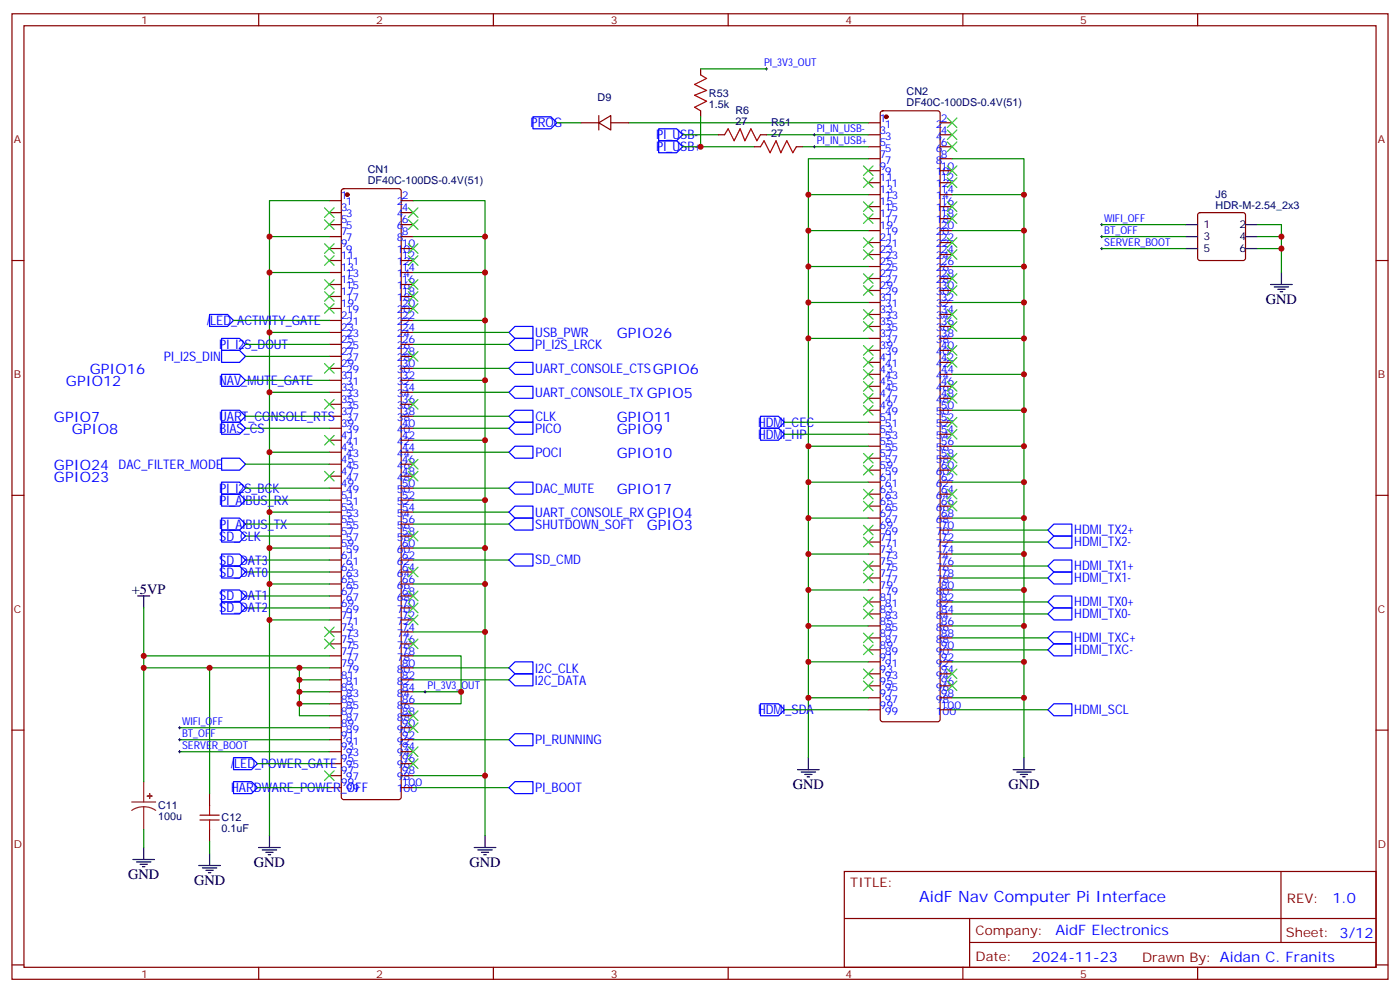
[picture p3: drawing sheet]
<svg xmlns="http://www.w3.org/2000/svg" width="412mm" height="292mm" viewBox="0 0 412 292" stroke-linecap="round" stroke-linejoin="round" font-family="sans-serif">
<g fill="none" stroke="#870000" stroke-width=".35">
<path d="M3.5 4.1h405.4v284.3h-405.4zM7.1 7.6h398.2v277.3h-398.2zM76.2 4.1v3.5M145.3 4.1v3.5M214.5 4.1v3.5M283.6 4.1v3.5M352.8 4.1v3.5M171.1 36.2h5.3M176.4 36.2l3.5-2.2v4.3zM176.4 34v4.3M179.9 36.2h5.3M206.4 20.3v1.7"/>
<path d="M206.4 32.6v1.8M211.7 39.7h1.7M224 39.7h1.8M255.8 36.2h3.5M255.8 39.7h3.5M259.5 32.8l.5-.2h16.2l.5 .2 .2 .5v178.5l-.2 .5-.5 .2h-16.2l-.5-.2-.2-.5v-178.5zM276.9 36.2h3.6M276.9 39.7h3.6M97 59.1h3.5M100.8 55.8l.4-.2h16.3l.5 .2 .2 .5v178.5l-.3 .5-.4 .2h-16.3l-.5-.3-.2-.4v-178.5zM118.2 59.1h3.5M222.2 43.2h1.8"/>
<path d="M234.6 43.2h1.8M255.8 43.2h3.5M255.8 46.7h3.5M255.8 50.3h3.5M255.8 53.8h3.5M255.8 57.3h3.5M276.9 43.2h3.6M276.9 46.7h3.6M276.9 50.3h3.6M276.9 53.8h3.6M276.9 57.3h3.6M3.5 76.7h3.6"/>
<path d="M97 76.7h3.5M97 62.6h3.5M97 66.1h3.5M97 69.7h3.5M97 73.2h3.5M118.2 76.7h3.5M118.2 62.6h3.5M118.2 66.1h3.5M118.2 69.7h3.5M118.2 73.2h3.5M255.8 60.9h3.5M255.8 64.4h3.5"/>
<path d="M255.8 67.9h3.5M255.8 71.4h3.5M255.8 75h3.5M255.8 78.5h3.5M276.9 60.9h3.6M276.9 64.4h3.6M276.9 67.9h3.6M276.9 71.4h3.6M276.9 75h3.6M276.9 78.5h3.6M353 62.8l.5-.2h12.7l.5 .2 .2 .5v12.7l-.2 .5-.5 .2h-12.7l-.5-.2-.2-.5v-12.7zM405.3 76.7h3.6"/>
<path d="M97 80.3h3.5M97 83.8h3.5M97 87.3h3.5M97 90.8h3.5M97 94.4h3.5M97 97.9h3.5M118.2 80.3h3.5M118.2 83.8h3.5M118.2 87.3h3.5M118.2 90.8h3.5M118.2 94.4h3.5M118.2 97.9h3.5"/>
<path d="M255.8 82h3.5M255.8 85.5h3.5M255.8 89.1h3.5M255.8 92.6h3.5M255.8 96.1h3.5M255.8 99.7h3.5M276.9 82h3.6M276.9 85.5h3.6M276.9 89.1h3.6M276.9 92.6h3.6M276.9 96.1h3.6M276.9 99.7h3.6"/>
<path d="M97 101.4h3.5M97 105h3.5M97 108.5h3.5M97 112h3.5M97 115.5h3.5M97 119.1h3.5M118.2 101.4h3.5M118.2 105h3.5M118.2 108.5h3.5M118.2 112h3.5M118.2 115.5h3.5M118.2 119.1h3.5"/>
<path d="M255.8 103.2h3.5M255.8 106.7h3.5M255.8 110.2h3.5M255.8 113.8h3.5M255.8 117.3h3.5M276.9 103.2h3.6M276.9 106.7h3.6M276.9 110.2h3.6M276.9 113.8h3.6M276.9 117.3h3.6M97 122.6h3.5M97 126.1h3.5"/>
<path d="M97 129.6h3.5M97 133.2h3.5M97 136.7h3.5M118.2 122.6h3.5M118.2 126.1h3.5M118.2 129.6h3.5M118.2 133.2h3.5M118.2 136.7h3.5M255.8 138.5h3.5M255.8 134.9h3.5M255.8 131.4h3.5M255.8 127.9h3.5"/>
<path d="M255.8 120.8h3.5M255.8 124.4h3.5M276.9 138.5h3.6M276.9 134.9h3.6M276.9 131.4h3.6M276.9 127.9h3.6M276.9 120.8h3.6M276.9 124.4h3.6M3.5 145.9h3.6M97 157.9h3.5M97 154.3h3.5M97 140.2h3.5"/>
<path d="M97 150.8h3.5M97 143.8h3.5M97 147.3h3.5M118.2 157.9h3.5M118.2 154.3h3.5M118.2 140.2h3.5M118.2 150.8h3.5M118.2 143.8h3.5M118.2 147.3h3.5M255.8 159.6h3.5M255.8 156.1h3.5M255.8 152.6h3.5"/>
<path d="M255.8 149h3.5M255.8 145.5h3.5M255.8 142h3.5M276.9 159.6h3.6M276.9 156.1h3.6M276.9 152.6h3.6M276.9 149h3.6M276.9 145.5h3.6M276.9 142h3.6M405.3 145.9h3.6M97 179h3.5M97 175.5h3.5"/>
<path d="M97 172h3.5M97 168.5h3.5M97 164.9h3.5M97 161.4h3.5M118.2 179h3.5M118.2 175.5h3.5M118.2 172h3.5M118.2 168.5h3.5M118.2 164.9h3.5M118.2 161.4h3.5M255.8 177.3h3.5M255.8 173.7h3.5"/>
<path d="M255.8 170.2h3.5M255.8 166.7h3.5M255.8 163.2h3.5M276.9 177.3h3.6M276.9 173.7h3.6M276.9 170.2h3.6M276.9 166.7h3.6M276.9 163.2h3.6M97 196.7h3.5M97 193.1h3.5M97 189.6h3.5M97 186.1h3.5"/>
<path d="M97 182.6h3.5M118.2 196.7h3.5M118.2 193.1h3.5M118.2 189.6h3.5M118.2 186.1h3.5M118.2 182.6h3.5M255.8 198.4h3.5M255.8 194.9h3.5M255.8 191.4h3.5M255.8 187.9h3.5M255.8 184.3h3.5M255.8 180.8h3.5"/>
<path d="M276.9 198.4h3.6M276.9 194.9h3.6M276.9 191.4h3.6M276.9 187.9h3.6M276.9 184.3h3.6M276.9 180.8h3.6M3.5 215h3.6M97 217.8h3.5M97 214.3h3.5M97 210.8h3.5M97 207.3h3.5M97 203.7h3.5"/>
<path d="M97 200.2h3.5M118.2 217.8h3.5M118.2 214.3h3.5M118.2 210.8h3.5M118.2 207.3h3.5M118.2 203.7h3.5M118.2 200.2h3.5M255.8 209h3.5M255.8 205.5h3.5M255.8 202h3.5M276.9 209h3.6M276.9 205.5h3.6"/>
<path d="M276.9 202h3.6M405.3 215h3.6M61.7 233.7v3.5M97 232h3.5M97 228.4h3.5M97 224.9h3.5M97 221.4h3.5M118.2 232h3.5M118.2 228.4h3.5M118.2 224.9h3.5M118.2 221.4h3.5M61.7 244.3v3.5"/>
<path d="M248.7 256.6h156.6v28.3h-156.6zM377.3 256.7v20.8M248.7 270.5h156.5M285.6 277.5h119.6M285.6 270.5v14.1M3.5 284.2h3.6M76.2 284.9v3.5M145.3 284.9v3.5M214.5 284.9v3.5M283.6 284.9v3.5M352.8 284.9v3.5M405.3 284.2h3.6"/>
</g>
<g fill="#870000" stroke="#870000" stroke-width=".35">
<circle cx="102.3" cy="57.3" r=".53"/>
<circle cx="261.1" cy="34.4" r=".53"/>
</g>
<g fill="none" stroke="#000" stroke-width=".35">
<path d="M349.2 66.1h3.6M349.2 69.7h3.6M349.2 73.2h3.6M366.9 66.1h3.5M366.9 69.7h3.5M366.9 73.2h3.5M374.3 83.8h6.3M375.4 84.5h4.2M376.4 85.2h2.1M377.1 85.9h.7M377.5 80.3v3.5M40.6 175.5h3.5"/>
<path d="M42.3 175.5v3.5M234.9 226.7h6.4M236 227.4h4.2M237.1 228.1h2.1M237.8 228.8h.7M238.1 223.1v3.6M298.4 226.7h6.4M299.5 227.4h4.2M300.6 228.1h2.1M301.3 228.8h.7M301.6 223.1v3.6M39.2 253.1h6.3"/>
<path d="M40.2 253.8h4.2M41.3 254.5h2.1M42 255.2h.7M42.3 249.6v3.5M58.6 254.9h6.3M59.6 255.6h4.3M60.7 256.3h2.1M61.4 257h.7M61.7 251.4v3.5M76.2 249.6h6.3M77.3 250.3h4.2M78.3 251h2.1"/>
<path d="M79 251.7h.7M79.4 246.1v3.5M139.7 249.6h6.3M140.8 250.3h4.2M141.8 251h2.1M142.5 251.7h.7M142.9 246.1v3.5"/>
</g>
<g fill="none" stroke="#008700" stroke-width=".35">
<path d="M164 36.2h7.1M185.2 36.2h70.6M201.1 39.7h10.6M206.4 34.4v8.8M206.4 20.3h19.4M225.8 39.7h30M97 59.1h-17.6v187M121.7 59.1h21.2v187M201.1 43.2h21.1M236.4 43.2h19.4M238.1 57.3h17.7M255.8 46.7h-17.7v176.4"/>
<path d="M280.5 46.7h21.1v176.4M280.5 57.3h21.1M79.4 69.7h17.6M121.7 69.7h21.2M238.1 67.9h17.7M238.1 78.5h17.7M280.5 67.9h21.1M280.5 78.5h21.1M324.6 69.7h24.6M324.6 73.2h24.6M324.6 66.1h24.6M370.4 66.1h7.1v14.2"/>
<path d="M370.4 69.7h7.1M370.4 73.2h7.1M68.8 94.4h28.2M79.4 80.3h17.6M79.4 97.9h17.6M121.7 80.3h21.2M121.7 94.4h21.2M121.7 97.9h28.2M238.1 89.1h17.7M238.1 99.7h17.7M280.5 89.1h21.1M280.5 99.7h21.1"/>
<path d="M72.3 112h24.7M72.3 101.4h24.7M72.3 105h24.7M79.4 115.5h17.6M121.7 112h21.2M121.7 115.5h28.2M121.7 101.4h28.2M121.7 108.5h28.2M280.5 110.2h21.1M72.3 136.7h24.7M72.3 122.6h24.7M72.3 126.1h24.7"/>
<path d="M79.4 133.2h17.6M121.7 129.6h21.2M121.7 133.2h28.2M121.7 122.6h28.2M121.7 126.1h28.2M231.1 127.9h24.7M231.1 124.4h24.7M238.1 131.4h17.7M280.5 120.8h21.1M280.5 131.4h21.1M72.3 147.3h24.7M72.3 154.3h24.7"/>
<path d="M72.3 143.8h24.7M72.3 157.9h24.7M79.4 150.8h17.6M121.7 147.3h21.2M121.7 150.8h28.2M121.7 154.3h28.2M121.7 143.8h28.2M238.1 142h17.7M238.1 152.6h17.7M280.5 142h21.1M280.5 152.6h21.1M280.5 156.1h28.2"/>
<path d="M280.5 159.6h28.2M42.3 179v14.1h54.7M72.3 164.9h24.7M72.3 179h24.7M72.3 175.5h24.7M72.3 168.5h24.7M79.4 161.4h17.6M79.4 172h17.6M121.7 161.4h21.2M121.7 172h21.2M121.7 164.9h28.2M238.1 163.2h17.7"/>
<path d="M238.1 173.7h17.7M280.5 163.2h21.1M280.5 173.7h21.1M280.5 166.7h28.2M280.5 170.2h28.2M280.5 177.3h28.2M42.3 193.1v3.6h54.7M42.3 196.7v33.5M61.7 196.7v37M79.4 182.6h17.6M88.2 196.7v14.1h8.8M121.7 193.1h14.1v10.6"/>
<path d="M121.7 196.7h28.2M121.7 186.1h21.2M238.1 184.3h17.7M238.1 194.9h17.7M280.5 184.3h21.1M280.5 194.9h21.1M280.5 180.8h28.2M280.5 187.9h28.2M280.5 191.4h28.2M52.9 214.3h44.1M52.9 217.8h44.1M88.2 200.2h8.8"/>
<path d="M88.2 207.3h8.8M88.2 203.7h8.8M121.7 203.7h14.1v3.6h-14.1M121.7 200.2h28.2M121.7 217.8h28.2M231.1 209h24.7M238.1 205.5h17.7M280.5 205.5h21.1M280.5 209h28.2M52.9 221.4h44.1M75.8 224.9h21.2M75.8 232h21.2"/>
<path d="M121.7 228.4h21.2M121.7 232h28.2M42.3 244.3v5.3M61.7 247.8v3.6"/>
</g>
<path d="M38.8 236.2h7.1M42.3 237.6l-1.8 .2-1.7 .9M42.3 237.6l1.9 .2 1.7 .9M42.3 230.2v6M42.3 237.6v6.7" fill="none" stroke="#8c2424" stroke-width=".35"/>
<g fill="#8c2424" stroke="#8c2424" stroke-width=".35">
<path d="M43.4 234.4l1.4 .1z"/>
<path d="M44.1 233.7v1.4z"/>
</g>
<path d="M206.4 22l1.7 1.1-3.5 1.8 3.5 1.7-3.5 1.4 3.5 1.8-3.5 1.8 1.8 1M213.4 39.7l1.1-1.8 1.8 3.6 1.7-3.6 1.4 3.6 1.8-3.6 1.8 3.6 1-1.8M224 43.2l1.1-1.7 1.7 3.5 1.8-3.5 1.4 3.5 1.8-3.5 1.7 3.5 1.1-1.8M61.7 237.2v2.9M58.9 241.5h5.7M58.9 240.1h5.7M61.7 241.5v2.8" fill="none" stroke="#a10000" stroke-width=".35"/>
<g fill="none" stroke="#00f" stroke-width=".35">
<path d="M157 34.4h5.3l1.7 1.8-1.7 1.7h-5.3zM194 37.9h5.3l1.8 1.8-1.8 1.8h-5.3zM194 41.5h5.3l1.8 1.7-1.8 1.8h-5.3zM61.7 92.6h5.3l1.8 1.8-1.8 1.7h-5.3zM65.3 99.7h5.3l1.7 1.7-1.7 1.8h-5.3zM149.9 97.9l1.8-1.8h5.3v3.6h-5.3zM65.3 110.2h5.3l1.7 1.8-1.7 1.8h-5.3zM65.3 103.2h5.3l1.7 1.8-1.7 1.7h-5.3zM149.9 101.4l1.8-1.7h5.3v3.5h-5.3zM149.9 115.5l1.8-1.7h5.3v3.5h-5.3zM149.9 108.5l1.8-1.8h5.3v3.5h-5.3zM65.3 134.9h5.3l1.7 1.8-1.7 1.8h-5.3z"/>
<path d="M65.3 124.4h5.3l1.7 1.7-1.7 1.8h-5.3zM65.3 120.8h5.3l1.7 1.8-1.7 1.8h-5.3zM151.7 120.8h5.3v3.6h-5.3l-1.8-1.8zM151.7 131.4h5.3v3.5h-5.3l-1.8-1.7zM151.7 124.4h5.3v3.5h-5.3l-1.8-1.8zM224 126.1h5.3l1.8 1.8-1.8 1.7h-5.3zM224 122.6h5.3l1.8 1.8-1.8 1.7h-5.3zM65.3 145.5h5.3l1.7 1.8-1.7 1.7h-5.3zM65.3 152.6h5.3l1.7 1.7-1.7 1.8h-5.3zM65.3 142h5.3l1.7 1.8-1.7 1.7h-5.3zM65.3 156.1h5.3l1.7 1.8-1.7 1.7h-5.3zM149.9 143.8l1.8-1.8h5.3v3.5h-5.3z"/>
<path d="M149.9 154.3l1.8-1.7h5.3v3.5h-5.3zM149.9 150.8l1.8-1.8h5.3v3.6h-5.3zM308.7 159.6l1.7-1.7h5.3v3.5h-5.3zM310.4 154.3h5.3v3.6h-5.3l-1.7-1.8zM65.3 173.7h5.3l1.7 1.8-1.7 1.8h-5.3zM65.3 166.7h5.3l1.7 1.8-1.7 1.7h-5.3zM65.3 163.2h5.3l1.7 1.7-1.7 1.8h-5.3zM65.3 177.3h5.3l1.7 1.7-1.7 1.8h-5.3zM149.9 164.9l1.8-1.7h5.3v3.5h-5.3zM308.7 170.2l1.7-1.7h5.3v3.5h-5.3zM308.7 177.3l1.7-1.8h5.3v3.5h-5.3zM310.4 164.9h5.3v3.6h-5.3l-1.7-1.8z"/>
<path d="M149.9 196.7l1.8-1.8h5.3v3.5h-5.3zM308.7 180.8l1.7-1.8h5.3v3.6h-5.3zM310.4 186.1h5.3v3.5h-5.3l-1.7-1.7zM310.4 189.6h5.3v3.5h-5.3l-1.7-1.7zM149.9 200.2l1.8-1.8h5.3v3.6h-5.3zM149.9 217.8l1.8-1.7h5.3v3.5h-5.3zM224 207.3h5.3l1.8 1.7-1.8 1.8h-5.3zM308.7 209l1.7-1.7h5.3v3.5h-5.3zM68.8 223.1h5.3l1.7 1.8-1.7 1.8h-5.3zM68.8 230.2h5.3l1.7 1.8-1.7 1.7h-5.3zM149.9 232l1.8-1.8h5.3v3.5h-5.3z"/>
</g>
<g fill="none" stroke="#3c3" stroke-width=".35">
<path d="M279 34.7l2.9 2.9M279 38.3l2.9 2.8M281.9 38.3l-2.9 2.8M281.9 34.7l-2.9 2.9M254.4 59.4l2.8 2.9M254.4 48.9l2.8 2.8M254.4 52.4l2.8 2.8M257.2 48.9l-2.8 2.8M257.2 52.4l-2.8 2.8M257.2 59.4l-2.8 2.9M279 48.9l2.9 2.8M279 52.4l2.9 2.8"/>
<path d="M279 59.4l2.9 2.9M279 41.8l2.9 2.8M281.9 48.9l-2.9 2.8M281.9 52.4l-2.9 2.8M281.9 59.4l-2.9 2.9M281.9 41.8l-2.9 2.8M95.6 64.7l2.8 2.9M95.6 61.2l2.8 2.8M95.6 71.8l2.8 2.8M95.6 75.3l2.8 2.8M98.4 61.2l-2.8 2.8M98.4 64.7l-2.8 2.9"/>
<path d="M98.4 71.8l-2.8 2.8M98.4 75.3l-2.8 2.8M120.3 61.2l2.8 2.8M120.3 64.7l2.8 2.9M120.3 71.8l2.8 2.8M120.3 75.3l2.8 2.8M123.1 64.7l-2.8 2.9M123.1 61.2l-2.8 2.8M123.1 71.8l-2.8 2.8M123.1 75.3l-2.8 2.8M254.4 70l2.8 2.8M254.4 63l2.8 2.8"/>
<path d="M254.4 73.6l2.8 2.8M257.2 73.6l-2.8 2.8M257.2 63l-2.8 2.8M257.2 70l-2.8 2.8M279 63l2.9 2.8M279 70l2.9 2.8M279 73.6l2.9 2.8M281.9 63l-2.9 2.8M281.9 70l-2.9 2.8M281.9 73.6l-2.9 2.8M95.6 89.4l2.8 2.9M95.6 82.4l2.8 2.8"/>
<path d="M95.6 85.9l2.8 2.8M98.4 89.4l-2.8 2.9M98.4 85.9l-2.8 2.8M98.4 82.4l-2.8 2.8M120.3 82.4l2.8 2.8M120.3 85.9l2.8 2.8M120.3 89.4l2.8 2.9M123.1 82.4l-2.8 2.8M123.1 85.9l-2.8 2.8M123.1 89.4l-2.8 2.9M254.4 80.6l2.8 2.8M254.4 84.1l2.8 2.9"/>
<path d="M254.4 91.2l2.8 2.8M254.4 94.7l2.8 2.8M257.2 84.1l-2.8 2.9M257.2 94.7l-2.8 2.8M257.2 80.6l-2.8 2.8M257.2 91.2l-2.8 2.8M279 80.6l2.9 2.8M279 84.1l2.9 2.9M279 91.2l2.9 2.8M279 94.7l2.9 2.8M281.9 80.6l-2.9 2.8M281.9 84.1l-2.9 2.9"/>
<path d="M281.9 91.2l-2.9 2.8M281.9 94.7l-2.9 2.8M95.6 117.7l2.8 2.8M95.6 107.1l2.8 2.8M98.4 107.1l-2.8 2.8M98.4 117.7l-2.8 2.8M120.3 117.7l2.8 2.8M120.3 103.5l2.8 2.9M123.1 103.5l-2.8 2.9M123.1 117.7l-2.8 2.8M254.4 101.8l2.8 2.8M254.4 108.8l2.8 2.9"/>
<path d="M254.4 112.4l2.8 2.8M254.4 105.3l2.8 2.8M254.4 115.9l2.8 2.8M254.4 119.4l2.8 2.8M257.2 105.3l-2.8 2.8M257.2 108.8l-2.8 2.9M257.2 115.9l-2.8 2.8M257.2 119.4l-2.8 2.8M257.2 101.8l-2.8 2.8M257.2 112.4l-2.8 2.8M279 101.8l2.9 2.8M279 105.3l2.9 2.8"/>
<path d="M279 112.4l2.9 2.8M279 115.9l2.9 2.8M281.9 101.8l-2.9 2.8M281.9 105.3l-2.9 2.8M281.9 112.4l-2.9 2.8M281.9 115.9l-2.9 2.8M95.6 128.2l2.8 2.9M95.6 138.8l2.8 2.8M98.4 128.2l-2.8 2.9M98.4 138.8l-2.8 2.8M120.3 135.3l2.8 2.8M120.3 138.8l2.8 2.8"/>
<path d="M123.1 135.3l-2.8 2.8M123.1 138.8l-2.8 2.8M254.4 133.5l2.8 2.8M254.4 137.1l2.8 2.8M257.2 137.1l-2.8 2.8M257.2 133.5l-2.8 2.8M279 122.9l2.9 2.9M279 126.5l2.9 2.8M279 133.5l2.9 2.8M279 137.1l2.9 2.8M281.9 122.9l-2.9 2.9M281.9 126.5l-2.9 2.8"/>
<path d="M281.9 133.5l-2.9 2.8M281.9 137.1l-2.9 2.8M120.3 156.5l2.8 2.8M123.1 156.5l-2.8 2.8M254.4 144.1l2.8 2.8M254.4 147.6l2.8 2.9M254.4 154.7l2.8 2.8M254.4 158.2l2.8 2.8M257.2 147.6l-2.8 2.9M257.2 158.2l-2.8 2.8M257.2 144.1l-2.8 2.8M257.2 154.7l-2.8 2.8"/>
<path d="M279 144.1l2.9 2.8M279 147.6l2.9 2.9M281.9 144.1l-2.9 2.8M281.9 147.6l-2.9 2.9M120.3 174.1l2.8 2.8M120.3 177.6l2.8 2.8M120.3 167l2.8 2.9M123.1 174.1l-2.8 2.8M123.1 177.6l-2.8 2.8M123.1 167l-2.8 2.9M254.4 165.3l2.8 2.8M254.4 168.8l2.8 2.8"/>
<path d="M254.4 175.9l2.8 2.8M254.4 179.4l2.8 2.8M257.2 168.8l-2.8 2.8M257.2 165.3l-2.8 2.8M257.2 175.9l-2.8 2.8M257.2 179.4l-2.8 2.8M95.6 184.7l2.8 2.8M95.6 188.2l2.8 2.8M98.4 184.7l-2.8 2.8M98.4 188.2l-2.8 2.8M120.3 188.2l2.8 2.8M120.3 181.2l2.8 2.8"/>
<path d="M123.1 188.2l-2.8 2.8M123.1 181.2l-2.8 2.8M254.4 186.4l2.8 2.9M254.4 190l2.8 2.8M254.4 197l2.8 2.8M257.2 186.4l-2.8 2.9M257.2 190l-2.8 2.8M257.2 197l-2.8 2.8M279 197l2.9 2.8M281.9 197l-2.9 2.8M120.3 209.4l2.8 2.8M120.3 212.9l2.8 2.8"/>
<path d="M120.3 220l2.8 2.8M123.1 209.4l-2.8 2.8M123.1 212.9l-2.8 2.8M123.1 220l-2.8 2.8M254.4 200.6l2.8 2.8M257.2 200.6l-2.8 2.8M279 200.6l2.9 2.8M281.9 200.6l-2.9 2.8M95.6 227l2.8 2.8M98.4 227l-2.8 2.8M120.3 223.5l2.8 2.8M123.1 223.5l-2.8 2.8"/>
</g>
<g fill="none" stroke="#000" stroke-width=".29">
<path d="M225.8 19.9v.7M225.4 20.3h.7M239.5 39.7h.7M239.9 39.3v.7M239.5 43.2h.7M239.9 42.9v.7M324.2 73.2h.7M324.2 69.7h.7M324.2 66.1h.7M324.6 65.8v.7M324.6 69.3v.7M324.6 72.8v.8"/>
<path d="M52.6 214.3h.7M52.6 217.8h.7M52.9 214v.7M52.9 217.5v.7M124.9 203.7h.7M125.2 203.4v.7M52.6 221.4h.7M52.9 221v.7"/>
</g>
<g fill="#c00">
<circle cx="79.4" cy="69.7" r=".88"/>
<circle cx="142.9" cy="69.7" r=".88"/>
<circle cx="79.4" cy="80.3" r=".88"/>
<circle cx="142.9" cy="80.3" r=".88"/>
<circle cx="142.9" cy="94.4" r=".88"/>
<circle cx="79.4" cy="97.9" r=".88"/>
<circle cx="142.9" cy="112" r=".88"/>
<circle cx="79.4" cy="115.5" r=".88"/>
<circle cx="142.9" cy="129.6" r=".88"/>
<circle cx="79.4" cy="133.2" r=".88"/>
<circle cx="142.9" cy="147.3" r=".88"/>
<circle cx="79.4" cy="150.8" r=".88"/>
<circle cx="79.4" cy="161.4" r=".88"/>
<circle cx="142.9" cy="161.4" r=".88"/>
<circle cx="79.4" cy="172" r=".88"/>
<circle cx="142.9" cy="172" r=".88"/>
<circle cx="79.4" cy="182.6" r=".88"/>
<circle cx="142.9" cy="228.4" r=".88"/>
<circle cx="238.1" cy="57.3" r=".88"/>
<circle cx="301.6" cy="57.3" r=".88"/>
<circle cx="238.1" cy="67.9" r=".88"/>
<circle cx="301.6" cy="67.9" r=".88"/>
<circle cx="238.1" cy="78.5" r=".88"/>
<circle cx="301.6" cy="78.5" r=".88"/>
<circle cx="238.1" cy="89.1" r=".88"/>
<circle cx="301.6" cy="89.1" r=".88"/>
<circle cx="238.1" cy="99.7" r=".88"/>
<circle cx="301.6" cy="99.7" r=".88"/>
<circle cx="301.6" cy="110.2" r=".88"/>
<circle cx="301.6" cy="120.8" r=".88"/>
<circle cx="238.1" cy="131.4" r=".88"/>
<circle cx="301.6" cy="131.4" r=".88"/>
<circle cx="238.1" cy="142" r=".88"/>
<circle cx="301.6" cy="142" r=".88"/>
<circle cx="238.1" cy="152.6" r=".88"/>
<circle cx="301.6" cy="152.6" r=".88"/>
<circle cx="238.1" cy="163.2" r=".88"/>
<circle cx="301.6" cy="163.2" r=".88"/>
<circle cx="238.1" cy="173.7" r=".88"/>
<circle cx="301.6" cy="173.7" r=".88"/>
<circle cx="238.1" cy="184.3" r=".88"/>
<circle cx="301.6" cy="184.3" r=".88"/>
<circle cx="238.1" cy="194.9" r=".88"/>
<circle cx="301.6" cy="194.9" r=".88"/>
<circle cx="238.1" cy="205.5" r=".88"/>
<circle cx="301.6" cy="205.5" r=".88"/>
<circle cx="42.3" cy="193.1" r=".88"/>
<circle cx="42.3" cy="196.7" r=".88"/>
<circle cx="61.7" cy="196.7" r=".88"/>
<circle cx="88.2" cy="196.7" r=".88"/>
<circle cx="88.2" cy="207.3" r=".88"/>
<circle cx="88.2" cy="203.7" r=".88"/>
<circle cx="88.2" cy="200.2" r=".88"/>
<circle cx="377.5" cy="69.7" r=".88"/>
<circle cx="377.5" cy="73.2" r=".88"/>
<circle cx="142.9" cy="186.1" r=".88"/>
<circle cx="135.8" cy="203.7" r=".88"/>
<circle cx="206.4" cy="43.2" r=".88"/>
</g>
<text font-size="4.6" fill="#00f" x="270.8" y="265.7">AidF Nav Computer Pi Interface</text>
<g font-size="4.2">
<text x="372.9" y="89.4">GND</text>
<text x="38.8" y="174.8">+5VP</text>
<text x="233.5" y="232.3">GND</text>
<text x="297" y="232.3">GND</text>
<text x="74.8" y="255.2">GND</text>
<text x="138.3" y="255.2">GND</text>
<text x="37.7" y="258.8">GND</text>
<text x="57.1" y="260.5">GND</text>
</g>
<g font-size="4.2" fill="#00f">
<text x="181.7" y="99.7">GPIO26</text>
<text x="19.4" y="113.8">GPIO12</text>
<text x="26.5" y="110.2">GPIO16</text>
<text x="15.9" y="124.4">GPIO7</text>
<text x="181.7" y="124.4">GPIO11</text>
<text x="21.2" y="127.9">GPIO8</text>
<text x="181.7" y="127.9">GPIO9</text>
<text x="181.7" y="134.9">GPIO10</text>
<text x="15.9" y="138.5">GPIO24</text>
<text x="15.9" y="142">GPIO23</text>
<text x="181.7" y="145.5">GPIO17</text>
<text x="190.5" y="156.1">GPIO3</text>
<text x="392.5" y="265.9">1.0</text>
<text x="310.9" y="275.5">AidF Electronics</text>
<text x="304" y="283.3">2024-11-23</text>
</g>
<g font-size="3.9" fill="#00f">
<text x="156.3" y="37.4">PROG</text>
<text x="193.3" y="41">PI_USB-</text>
<text x="193.3" y="44.5">PI_USB+</text>
<text x="61" y="95.7">/LED_ACTIVITY_GATE</text>
<text x="157.7" y="99.2">USB_PWR</text>
<text x="48.3" y="106.3">PI_I2S_DIN</text>
<text x="64.6" y="102.7">PI_I2S_DOUT</text>
<text x="157.7" y="102.7">PI_I2S_LRCK</text>
<text x="64.6" y="113.4">NAV_MUTE_GATE</text>
<text x="157.7" y="109.8">UART_CONSOLE_CTSGPIO6</text>
<text x="157.7" y="116.9">UART_CONSOLE_TX GPIO5</text>
<text x="64.6" y="123.9">UART_CONSOLE_RTS</text>
<text x="157.7" y="123.9">CLK</text>
<text x="223.3" y="125.7">HDMI_CEC</text>
<text x="64.6" y="127.5">BIAS_CS</text>
<text x="157.7" y="127.5">PICO</text>
<text x="223.3" y="129.2">HDMI_HP</text>
<text x="157.7" y="134.5">POCI</text>
<text x="35" y="138">DAC_FILTER_MODE</text>
<text x="64.6" y="148.6">PI_AIBUS_RX</text>
<text x="64.6" y="145.1">PI_I2S_BCK</text>
<text x="157.7" y="145">DAC_MUTE</text>
<text x="64.6" y="155.7">PI_AIBUS_TX</text>
<text x="157.7" y="155.7">SHUTDOWN_SOFT</text>
<text x="157.7" y="152.1">UART_CONSOLE_RXGPIO4</text>
<text x="64.6" y="159.2">SD_CLK</text>
<text x="316.4" y="157.4">HDMI_TX2+</text>
<text x="316.4" y="160.9">HDMI_TX2-</text>
<text x="64.6" y="166.3">SD_DAT3</text>
<text x="157.7" y="166.2">SD_CMD</text>
<text x="316.4" y="168">HDMI_TX1+</text>
<text x="64.6" y="169.8">SD_DAT0</text>
<text x="316.4" y="171.5">HDMI_TX1-</text>
<text x="64.6" y="176.8">SD_DAT1</text>
<text x="316.4" y="178.6">HDMI_TX0+</text>
<text x="64.6" y="180.4">SD_DAT2</text>
<text x="316.4" y="182.1">HDMI_TX0-</text>
<text x="316.4" y="189.1">HDMI_TXC+</text>
<text x="316.4" y="192.7">HDMI_TXC-</text>
<text x="157.5" y="201.6">I2C_DATA</text>
<text x="157.7" y="198.1">I2C_CLK</text>
<text x="223.3" y="210.4">HDMI_SDA</text>
<text x="316.4" y="210.3">HDMI_SCL</text>
<text x="157.7" y="219.2">PI_RUNNING</text>
<text x="68.1" y="226.2">/LED_POWER_GATE</text>
<text x="68.1" y="233.3">HARDWARE_POWER_OFF</text>
<text x="157.7" y="233.3">PI_BOOT</text>
</g>
<g font-size="3.9" fill="#800">
<text x="250.5" y="261.2">TITLE:</text>
<text x="379.1" y="265.9">REV:</text>
<text x="287.4" y="275.4">Company:</text>
<text x="378.7" y="276">Sheet: 3/12</text>
<text x="287.4" y="283.1">Date:</text>
<text x="336.4" y="283.2">Drawn By: Aidan C. Franits</text>
</g>
<g font-size="3.2" fill="#800">
<text x="41.6" y="7.1">1</text>
<text x="110.8" y="7.1">2</text>
<text x="179.9" y="7.1">3</text>
<text x="249.1" y="7.1">4</text>
<text x="318.2" y="7.1">5</text>
<text x="4.1" y="42.2">A</text>
<text x="405.9" y="42.2">A</text>
<text x="4.1" y="111.3">B</text>
<text x="405.9" y="111.3">B</text>
<text x="4.1" y="180.4">C</text>
<text x="405.9" y="180.4">C</text>
<text x="4.1" y="249.6">D</text>
<text x="405.9" y="249.6">D</text>
<text x="41.6" y="287.9">1</text>
<text x="110.8" y="287.9">2</text>
<text x="179.9" y="287.9">3</text>
<text x="249.1" y="287.9">4</text>
<text x="318.2" y="287.9">5</text>
</g>
<g font-size="3.2" fill="#00f">
<text x="225.1" y="19.4">PI_3V3_OUT</text>
<text x="259.1" y="35.8">1</text>
<text x="277.1" y="35.8">2</text>
<text x="240.6" y="38.8">PI_IN_USB-</text>
<text x="259.1" y="39.3">3</text>
<text x="260.6" y="37.6">1</text>
<text x="260.6" y="41.1">3</text>
<text x="275.6" y="41.1">4</text>
<text x="275.6" y="37.6">2</text>
<text x="277.1" y="39.3">4</text>
<text x="240.6" y="42.3">PI_IN_USB+</text>
<text x="259.1" y="42.9">5</text>
<text x="259.1" y="46.4">7</text>
<text x="260.6" y="44.6">5</text>
<text x="275.6" y="44.6">6</text>
<text x="277.1" y="46.4">8</text>
<text x="277.1" y="42.9">6</text>
<text x="259.1" y="49.9">9</text>
<text x="259.1" y="53.4">11</text>
<text x="260.6" y="48.2">7</text>
<text x="260.6" y="51.7">9</text>
<text x="275.6" y="51.7">10</text>
<text x="275.6" y="48.2">8</text>
<text x="277.1" y="53.4">12</text>
<text x="277.1" y="49.9">10</text>
<text x="100.4" y="58.7">1</text>
<text x="118.4" y="58.7">2</text>
<text x="259.1" y="57">13</text>
<text x="260.6" y="55.2">11</text>
<text x="260.6" y="58.7">13</text>
<text x="275.6" y="58.7">14</text>
<text x="275.6" y="55.2">12</text>
<text x="277.1" y="57">14</text>
<text x="100.4" y="62.3">3</text>
<text x="100.4" y="65.8">5</text>
<text x="101.8" y="60.5">1</text>
<text x="101.8" y="64">3</text>
<text x="116.9" y="64">4</text>
<text x="116.9" y="60.5">2</text>
<text x="118.4" y="65.8">6</text>
<text x="118.4" y="62.3">4</text>
<text x="259.1" y="60.5">15</text>
<text x="259.1" y="64">17</text>
<text x="260.6" y="62.3">15</text>
<text x="260.6" y="65.8">17</text>
<text x="275.6" y="65.8">18</text>
<text x="275.6" y="62.3">16</text>
<text x="277.1" y="64">18</text>
<text x="277.1" y="60.5">16</text>
<text x="325.3" y="65.3">WIFI_OFF</text>
<text x="100.4" y="69.3">7</text>
<text x="101.8" y="67.6">5</text>
<text x="101.8" y="71.1">7</text>
<text x="116.9" y="71.1">8</text>
<text x="116.9" y="67.6">6</text>
<text x="118.4" y="69.3">8</text>
<text x="259.1" y="67.6">19</text>
<text x="259.1" y="71.1">21</text>
<text x="260.6" y="69.3">19</text>
<text x="275.6" y="69.3">20</text>
<text x="277.1" y="71.1">22</text>
<text x="277.1" y="67.6">20</text>
<text x="325.3" y="68.8">BT_OFF</text>
<text x="100.4" y="72.8">9</text>
<text x="100.4" y="76.4">11</text>
<text x="101.8" y="74.6">9</text>
<text x="116.9" y="74.6">10</text>
<text x="118.4" y="76.4">12</text>
<text x="118.4" y="72.8">10</text>
<text x="259.1" y="74.6">23</text>
<text x="260.6" y="72.8">21</text>
<text x="260.6" y="76.4">23</text>
<text x="275.6" y="76.4">24</text>
<text x="275.6" y="72.8">22</text>
<text x="277.1" y="74.6">24</text>
<text x="325.3" y="72.3">SERVER_BOOT</text>
<text x="100.4" y="79.9">13</text>
<text x="100.4" y="83.4">15</text>
<text x="101.8" y="78.1">11</text>
<text x="101.8" y="81.7">13</text>
<text x="116.9" y="81.7">14</text>
<text x="116.9" y="78.1">12</text>
<text x="118.4" y="83.4">16</text>
<text x="118.4" y="79.9">14</text>
<text x="259.1" y="78.1">25</text>
<text x="259.1" y="81.7">27</text>
<text x="260.6" y="79.9">25</text>
<text x="260.6" y="83.4">27</text>
<text x="275.6" y="83.4">28</text>
<text x="275.6" y="79.9">26</text>
<text x="277.1" y="81.7">28</text>
<text x="277.1" y="78.1">26</text>
<text x="100.4" y="87">17</text>
<text x="101.8" y="85.2">15</text>
<text x="101.8" y="88.7">17</text>
<text x="116.9" y="88.7">18</text>
<text x="116.9" y="85.2">16</text>
<text x="118.4" y="87">18</text>
<text x="259.1" y="85.2">29</text>
<text x="259.1" y="88.7">31</text>
<text x="260.6" y="87">29</text>
<text x="275.6" y="87">30</text>
<text x="277.1" y="88.7">32</text>
<text x="277.1" y="85.2">30</text>
<text x="100.4" y="90.5">19</text>
<text x="100.4" y="94">21</text>
<text x="101.8" y="92.3">19</text>
<text x="101.8" y="95.8">21</text>
<text x="116.9" y="95.8">22</text>
<text x="116.9" y="92.3">20</text>
<text x="118.4" y="94">22</text>
<text x="118.4" y="90.5">20</text>
<text x="259.1" y="92.3">33</text>
<text x="259.1" y="95.8">35</text>
<text x="260.6" y="90.5">31</text>
<text x="260.6" y="94">33</text>
<text x="275.6" y="94">34</text>
<text x="275.6" y="90.5">32</text>
<text x="277.1" y="95.8">36</text>
<text x="277.1" y="92.3">34</text>
<text x="100.4" y="97.5">23</text>
<text x="100.4" y="101.1">25</text>
<text x="101.8" y="99.3">23</text>
<text x="116.9" y="99.3">24</text>
<text x="118.4" y="101.1">26</text>
<text x="118.4" y="97.5">24</text>
<text x="259.1" y="99.3">37</text>
<text x="260.6" y="97.5">35</text>
<text x="260.6" y="101.1">37</text>
<text x="275.6" y="101.1">38</text>
<text x="275.6" y="97.5">36</text>
<text x="277.1" y="99.3">38</text>
<text x="100.4" y="104.6">27</text>
<text x="101.8" y="102.8">25</text>
<text x="101.8" y="106.4">27</text>
<text x="116.9" y="106.4">28</text>
<text x="116.9" y="102.8">26</text>
<text x="118.4" y="104.6">28</text>
<text x="259.1" y="102.8">39</text>
<text x="259.1" y="106.4">41</text>
<text x="260.6" y="104.6">39</text>
<text x="275.6" y="104.6">40</text>
<text x="277.1" y="106.4">42</text>
<text x="277.1" y="102.8">40</text>
<text x="100.4" y="108.1">29</text>
<text x="100.4" y="111.7">31</text>
<text x="101.8" y="109.9">29</text>
<text x="101.8" y="113.4">31</text>
<text x="116.9" y="113.4">32</text>
<text x="116.9" y="109.9">30</text>
<text x="118.4" y="111.7">32</text>
<text x="118.4" y="108.1">30</text>
<text x="259.1" y="109.9">43</text>
<text x="259.1" y="113.4">45</text>
<text x="260.6" y="108.1">41</text>
<text x="260.6" y="111.7">43</text>
<text x="275.6" y="111.7">44</text>
<text x="275.6" y="108.1">42</text>
<text x="277.1" y="113.4">46</text>
<text x="277.1" y="109.9">44</text>
<text x="100.4" y="115.2">33</text>
<text x="100.4" y="118.7">35</text>
<text x="101.8" y="116.9">33</text>
<text x="116.9" y="116.9">34</text>
<text x="118.4" y="118.7">36</text>
<text x="118.4" y="115.2">34</text>
<text x="259.1" y="116.9">47</text>
<text x="260.6" y="115.2">45</text>
<text x="260.6" y="118.7">47</text>
<text x="275.6" y="118.7">48</text>
<text x="275.6" y="115.2">46</text>
<text x="277.1" y="116.9">48</text>
<text x="100.4" y="122.2">37</text>
<text x="100.4" y="125.8">39</text>
<text x="101.8" y="120.5">35</text>
<text x="101.8" y="124">37</text>
<text x="116.9" y="124">38</text>
<text x="116.9" y="120.5">36</text>
<text x="118.4" y="125.8">40</text>
<text x="118.4" y="122.2">38</text>
<text x="259.1" y="120.5">49</text>
<text x="259.1" y="124">51</text>
<text x="260.6" y="122.2">49</text>
<text x="260.6" y="125.8">51</text>
<text x="275.6" y="125.8">52</text>
<text x="275.6" y="122.2">50</text>
<text x="277.1" y="124">52</text>
<text x="277.1" y="120.5">50</text>
<text x="100.4" y="129.3">41</text>
<text x="101.8" y="127.5">39</text>
<text x="101.8" y="131.1">41</text>
<text x="116.9" y="131.1">42</text>
<text x="116.9" y="127.5">40</text>
<text x="118.4" y="129.3">42</text>
<text x="259.1" y="127.5">53</text>
<text x="259.1" y="131.1">55</text>
<text x="260.6" y="129.3">53</text>
<text x="275.6" y="129.3">54</text>
<text x="277.1" y="131.1">56</text>
<text x="277.1" y="127.5">54</text>
<text x="100.4" y="132.8">43</text>
<text x="100.4" y="136.3">45</text>
<text x="101.8" y="134.6">43</text>
<text x="116.9" y="134.6">44</text>
<text x="118.4" y="136.3">46</text>
<text x="118.4" y="132.8">44</text>
<text x="259.1" y="134.6">57</text>
<text x="260.6" y="132.8">55</text>
<text x="260.6" y="136.3">57</text>
<text x="275.6" y="136.3">58</text>
<text x="275.6" y="132.8">56</text>
<text x="277.1" y="134.6">58</text>
<text x="100.4" y="139.9">47</text>
<text x="100.4" y="143.4">49</text>
<text x="101.8" y="138.1">45</text>
<text x="101.8" y="141.6">47</text>
<text x="116.9" y="141.6">48</text>
<text x="116.9" y="138.1">46</text>
<text x="118.4" y="143.4">50</text>
<text x="118.4" y="139.9">48</text>
<text x="259.1" y="138.1">59</text>
<text x="259.1" y="141.6">61</text>
<text x="260.6" y="139.9">59</text>
<text x="260.6" y="143.4">61</text>
<text x="275.6" y="143.4">62</text>
<text x="275.6" y="139.9">60</text>
<text x="277.1" y="141.6">62</text>
<text x="277.1" y="138.1">60</text>
<text x="100.4" y="146.9">51</text>
<text x="101.8" y="145.2">49</text>
<text x="101.8" y="148.7">51</text>
<text x="116.9" y="148.7">52</text>
<text x="116.9" y="145.2">50</text>
<text x="118.4" y="146.9">52</text>
<text x="259.1" y="145.2">63</text>
<text x="259.1" y="148.7">65</text>
<text x="260.6" y="146.9">63</text>
<text x="275.6" y="146.9">64</text>
<text x="277.1" y="148.7">66</text>
<text x="277.1" y="145.2">64</text>
<text x="100.4" y="150.5">53</text>
<text x="100.4" y="154">55</text>
<text x="101.8" y="152.2">53</text>
<text x="101.8" y="155.8">55</text>
<text x="116.9" y="155.8">56</text>
<text x="116.9" y="152.2">54</text>
<text x="118.4" y="154">56</text>
<text x="118.4" y="150.5">54</text>
<text x="259.1" y="152.2">67</text>
<text x="259.1" y="155.8">69</text>
<text x="260.6" y="150.5">65</text>
<text x="260.6" y="154">67</text>
<text x="275.6" y="154">68</text>
<text x="275.6" y="150.5">66</text>
<text x="277.1" y="155.8">70</text>
<text x="277.1" y="152.2">68</text>
<text x="100.4" y="157.5">57</text>
<text x="100.4" y="161">59</text>
<text x="101.8" y="159.3">57</text>
<text x="116.9" y="159.3">58</text>
<text x="118.4" y="161">60</text>
<text x="118.4" y="157.5">58</text>
<text x="259.1" y="159.3">71</text>
<text x="260.6" y="157.5">69</text>
<text x="260.6" y="161">71</text>
<text x="275.6" y="161">72</text>
<text x="275.6" y="157.5">70</text>
<text x="277.1" y="159.3">72</text>
<text x="100.4" y="164.6">61</text>
<text x="101.8" y="162.8">59</text>
<text x="101.8" y="166.3">61</text>
<text x="116.9" y="166.3">62</text>
<text x="116.9" y="162.8">60</text>
<text x="118.4" y="164.6">62</text>
<text x="259.1" y="162.8">73</text>
<text x="259.1" y="166.3">75</text>
<text x="260.6" y="164.6">73</text>
<text x="275.6" y="164.6">74</text>
<text x="277.1" y="166.3">76</text>
<text x="277.1" y="162.8">74</text>
<text x="100.4" y="168.1">63</text>
<text x="100.4" y="171.6">65</text>
<text x="101.8" y="169.9">63</text>
<text x="101.8" y="173.4">65</text>
<text x="116.9" y="173.4">66</text>
<text x="116.9" y="169.9">64</text>
<text x="118.4" y="171.6">66</text>
<text x="118.4" y="168.1">64</text>
<text x="259.1" y="169.9">77</text>
<text x="259.1" y="173.4">79</text>
<text x="260.6" y="168.1">75</text>
<text x="260.6" y="171.6">77</text>
<text x="275.6" y="171.6">78</text>
<text x="275.6" y="168.1">76</text>
<text x="277.1" y="173.4">80</text>
<text x="277.1" y="169.9">78</text>
<text x="100.4" y="175.2">67</text>
<text x="100.4" y="178.7">69</text>
<text x="101.8" y="176.9">67</text>
<text x="116.9" y="176.9">68</text>
<text x="118.4" y="178.7">70</text>
<text x="118.4" y="175.2">68</text>
<text x="259.1" y="176.9">81</text>
<text x="260.6" y="175.2">79</text>
<text x="260.6" y="178.7">81</text>
<text x="275.6" y="178.7">82</text>
<text x="275.6" y="175.2">80</text>
<text x="277.1" y="176.9">82</text>
<text x="100.4" y="182.2">71</text>
<text x="100.4" y="185.7">73</text>
<text x="101.8" y="180.4">69</text>
<text x="101.8" y="184">71</text>
<text x="116.9" y="184">72</text>
<text x="116.9" y="180.4">70</text>
<text x="118.4" y="185.7">74</text>
<text x="118.4" y="182.2">72</text>
<text x="259.1" y="180.4">83</text>
<text x="259.1" y="184">85</text>
<text x="260.6" y="182.2">83</text>
<text x="260.6" y="185.7">85</text>
<text x="275.6" y="185.7">86</text>
<text x="275.6" y="182.2">84</text>
<text x="277.1" y="184">86</text>
<text x="277.1" y="180.4">84</text>
<text x="100.4" y="189.3">75</text>
<text x="101.8" y="187.5">73</text>
<text x="101.8" y="191">75</text>
<text x="116.9" y="191">76</text>
<text x="116.9" y="187.5">74</text>
<text x="118.4" y="189.3">76</text>
<text x="259.1" y="187.5">87</text>
<text x="259.1" y="191">89</text>
<text x="260.6" y="189.3">87</text>
<text x="275.6" y="189.3">88</text>
<text x="277.1" y="191">90</text>
<text x="277.1" y="187.5">88</text>
<text x="100.4" y="192.8">77</text>
<text x="100.4" y="196.3">79</text>
<text x="101.8" y="194.6">77</text>
<text x="116.9" y="194.6">78</text>
<text x="118.4" y="196.3">80</text>
<text x="118.4" y="192.8">78</text>
<text x="259.1" y="194.6">91</text>
<text x="260.6" y="192.8">89</text>
<text x="260.6" y="196.3">91</text>
<text x="275.6" y="196.3">92</text>
<text x="275.6" y="192.8">90</text>
<text x="277.1" y="194.6">92</text>
<text x="100.4" y="199.8">81</text>
<text x="100.4" y="203.4">83</text>
<text x="101.8" y="198.1">79</text>
<text x="101.8" y="201.6">81</text>
<text x="116.9" y="201.6">82</text>
<text x="116.9" y="198.1">80</text>
<text x="118.4" y="203.4">84</text>
<text x="118.4" y="199.8">82</text>
<text x="125.9" y="202.8">PI_3V3_OUT</text>
<text x="259.1" y="198.1">93</text>
<text x="259.1" y="201.6">95</text>
<text x="260.6" y="199.8">93</text>
<text x="260.6" y="203.4">95</text>
<text x="275.6" y="203.4">96</text>
<text x="275.6" y="199.8">94</text>
<text x="277.1" y="201.6">96</text>
<text x="277.1" y="198.1">94</text>
<text x="100.4" y="206.9">85</text>
<text x="101.8" y="205.1">83</text>
<text x="101.8" y="208.7">85</text>
<text x="116.9" y="208.7">86</text>
<text x="116.9" y="205.1">84</text>
<text x="118.4" y="206.9">86</text>
<text x="259.1" y="205.1">97</text>
<text x="259.1" y="208.7">99</text>
<text x="260.6" y="206.9">97</text>
<text x="275.6" y="206.9">98</text>
<text x="277.1" y="208.7">100</text>
<text x="277.1" y="205.1">98</text>
<text x="53.6" y="213.4">WIFI_OFF</text>
<text x="100.4" y="210.4">87</text>
<text x="100.4" y="214">89</text>
<text x="101.8" y="212.2">87</text>
<text x="101.8" y="215.7">89</text>
<text x="116.9" y="215.7">90</text>
<text x="116.9" y="212.2">88</text>
<text x="118.4" y="214">90</text>
<text x="118.4" y="210.4">88</text>
<text x="260.6" y="210.4">99</text>
<text x="275.6" y="210.4">100</text>
<text x="53.6" y="217">BT_OFF</text>
<text x="53.6" y="220.5">SERVER_BOOT</text>
<text x="100.4" y="217.5">91</text>
<text x="100.4" y="221">93</text>
<text x="101.8" y="219.3">91</text>
<text x="116.9" y="219.3">92</text>
<text x="118.4" y="221">94</text>
<text x="118.4" y="217.5">92</text>
<text x="100.4" y="224.5">95</text>
<text x="101.8" y="222.8">93</text>
<text x="101.8" y="226.3">95</text>
<text x="116.9" y="226.3">96</text>
<text x="116.9" y="222.8">94</text>
<text x="118.4" y="224.5">96</text>
<text x="100.4" y="228.1">97</text>
<text x="100.4" y="231.6">99</text>
<text x="101.8" y="229.8">97</text>
<text x="101.8" y="233.4">99</text>
<text x="116.9" y="233.4">100</text>
<text x="116.9" y="229.8">98</text>
<text x="118.4" y="231.6">100</text>
<text x="118.4" y="228.1">98</text>
</g>
<g font-size="3.2" fill="#000080">
<text x="176" y="29.8">D9</text>
<text x="208.8" y="28.5">R53</text>
<text x="267.1" y="28">CN2</text>
<text x="208.8" y="31.7">1.5k</text>
<text x="216.6" y="33.7">R6</text>
<text x="267.1" y="31.2">DF40C-100DS-0.4V(51)</text>
<text x="216.6" y="36.9">27</text>
<text x="227.2" y="40.4">27</text>
<text x="227.2" y="37.2">R51</text>
<text x="108.3" y="51">CN1</text>
<text x="108.3" y="54.2">DF40C-100DS-0.4V(51)</text>
<text x="358.1" y="58.4">J6</text>
<text x="358.1" y="61.6">HDR-M-2.54_2x3</text>
<text x="46.6" y="238.4">C11</text>
<text x="46.6" y="241.6">100u</text>
<text x="65.3" y="245.1">0.1uF</text>
<text x="65.3" y="241.9">C12</text>
</g>
<g font-size="3.2">
<text x="354.5" y="67.2">1</text>
<text x="354.5" y="70.7">3</text>
<text x="365.1" y="67.2">2</text>
<text x="365.1" y="70.7">4</text>
<text x="354.5" y="74.3">5</text>
<text x="365.1" y="74.3">6</text>
</g>
</svg>
